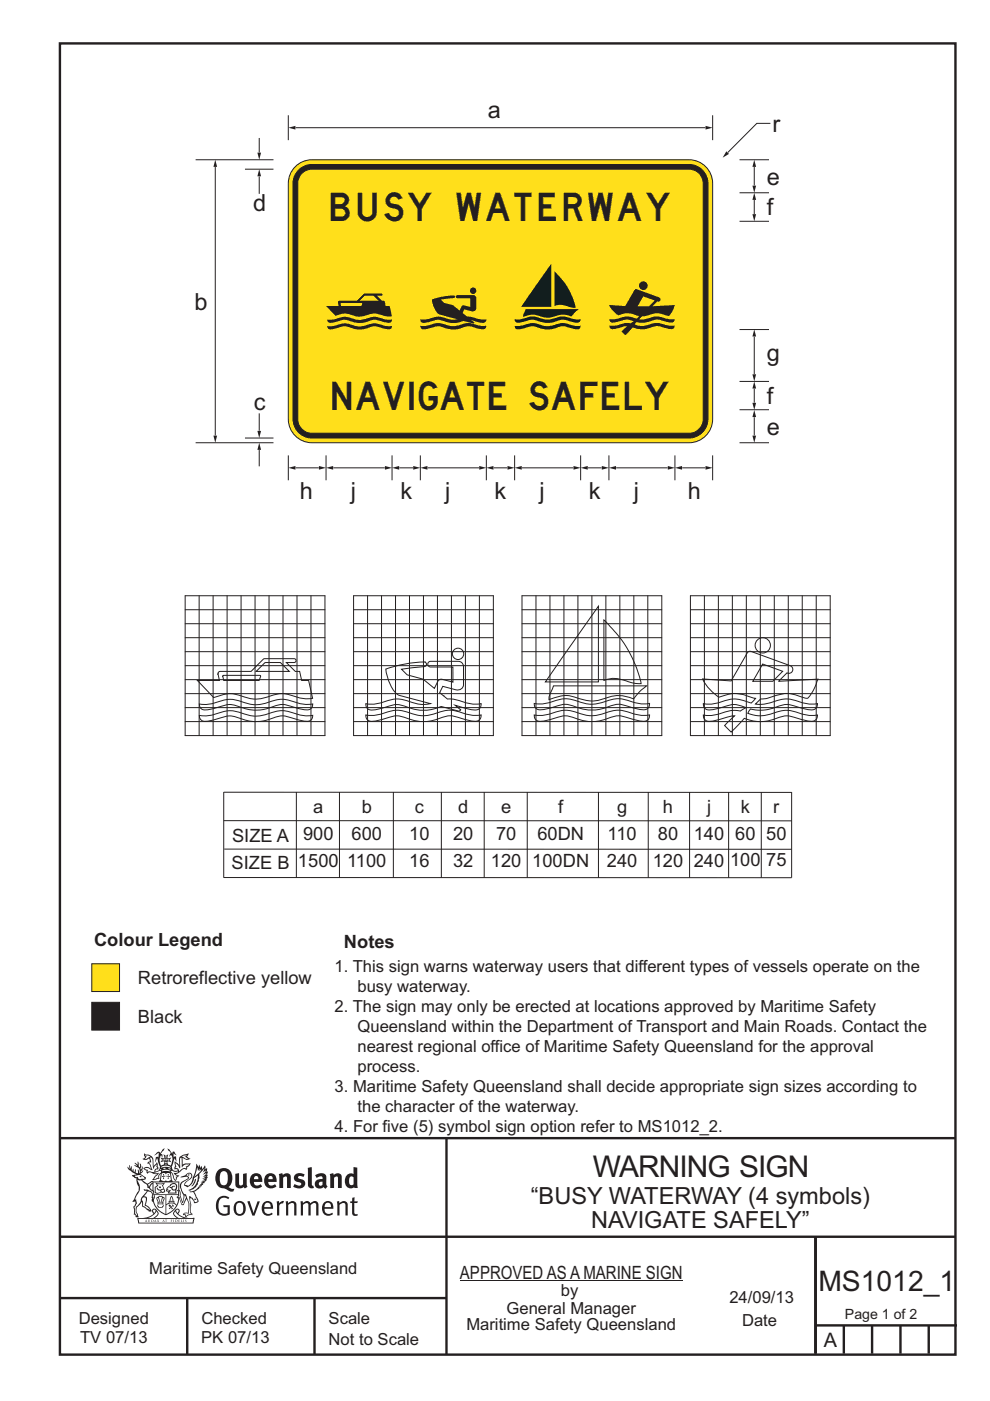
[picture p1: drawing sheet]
<svg xmlns="http://www.w3.org/2000/svg" width="210mm" height="297mm" viewBox="0 0 210 297" stroke-linecap="round" stroke-linejoin="round" font-family="sans-serif">
<g fill="none" stroke="#231f20" stroke-width=".51">
<path d="M12.7 9.2h190v278h-190zM12.7 241.3h189.9M94.7 241.4v45.8M12.7 275.2h82M12.7 262.2h190.1M39.7 275.2v12M66.7 275.2v12M173 262.2v24.8M173 281h30M179 281v6M185 281v6M191 281v6"/>
<path d="M197 281v6"/>
</g>
<g fill="#231f20">
<path d="M47 248.5a2.55 2.55 0 0 0 0 2.7l.3 .1a.81 .81 0 0 0 1-.9v-.6a1.04 1.04 0 0 0-1.1-1.5zM46.3 248.1a1.82 1.82 0 0 1 2.1-.2 1.82 1.82 0 0 1 .9 1.9 2.29 2.29 0 0 1-.8 1.9l.7 .3h.5l-.2 .6a2.87 2.87 0 0 1-2-.7 2.12 2.12 0 0 1-1.7-3.1z" fill-rule="evenodd"/>
<path d="M49.9 248.9l.8-.2v2a.46 .46 0 0 0 .2 .6 .46 .46 0 0 0 .7-.2v-2.2l.7-.2v2.4l.2 .5-.6 .4-.2-.3a1.02 1.02 0 0 1-1.2 .2 1.02 1.02 0 0 1-.6-1.1z" fill-rule="evenodd"/>
<path d="M54 249.5l-.1 .5h.9a.49 .49 0 0 0-.2-.6 .49 .49 0 0 0-.6 .1zM53.4 249.2a1.34 1.34 0 0 1 1.6-.3 1.34 1.34 0 0 1 .6 1.5v.2h-1.7a.77 .77 0 0 0 .5 .8 .77 .77 0 0 0 .9-.3l.3 .4a1.59 1.59 0 0 1-2.1 .2 1.59 1.59 0 0 1-.4-2z" fill-rule="evenodd"/>
<path d="M57 249.5l-.1 .5h.9a.49 .49 0 0 0-.2-.6 .49 .49 0 0 0-.6 .1zM56.4 249.2a1.34 1.34 0 0 1 1.6-.3 1.34 1.34 0 0 1 .7 1.5v.2h-1.8a.77 .77 0 0 0 .5 .8 .77 .77 0 0 0 .9-.3l.3 .4a1.59 1.59 0 0 1-2 .2 1.59 1.59 0 0 1-.5-2z" fill-rule="evenodd"/>
<path d="M59.1 248.9l.8-.2 .1 .4a.95 .95 0 0 1 1-.3 .95 .95 0 0 1 .7 .8v2.3h-.8v-2.3a.46 .46 0 0 0-.8 .1v2.2h-.9z" fill-rule="evenodd"/>
<path d="M62.5 249.1a1.75 1.75 0 0 1 2.1-.1l-.2 .5-.6-.2a.43 .43 0 0 0-.6 .3l.4 .3a1.04 1.04 0 0 1 1.2 1.2 1.04 1.04 0 0 1-1.4 .9l-1.2-.4 .3-.6 1 .4 .4-.4a.88 .88 0 0 0-1-.5l-.4-.2-.1-.4z" fill-rule="evenodd"/>
<path d="M65.3 247.6l.8-.2 .1 3.8 .2 .2 .2 .5a.88 .88 0 0 1-1-.1 .88 .88 0 0 1-.3-1z" fill-rule="evenodd"/>
<path d="M67.8 250.6a.43 .43 0 0 0-.1 .7 .43 .43 0 0 0 .7-.1v-.7zM66.8 249.2a1.7 1.7 0 0 1 2.4 .1v1.8l.3 .4-.4 .5-.5-.3a1.03 1.03 0 0 1-1.7-.2 1.03 1.03 0 0 1 .8-1.5h.7v-.4a.8 .8 0 0 0-1.2 .1z" fill-rule="evenodd"/>
<path d="M69.9 248.9l.8-.2 .1 .4a.95 .95 0 0 1 1-.3 .95 .95 0 0 1 .7 .8v2.3h-.8v-2.3a.46 .46 0 0 0-.8 .1v2.2h-.8z" fill-rule="evenodd"/>
<path d="M74.3 249.5a1.48 1.48 0 0 0 0 1.7l.4 .1 .3-.2v-1.5l-.3-.2zM75 247.4l.8 .2 .1 4.3h-.7l-.1-.2a1.26 1.26 0 0 1-1.4 0 1.26 1.26 0 0 1-.6-1.3 1.29 1.29 0 0 1 .5-1.3 1.29 1.29 0 0 1 1.4-.2z" fill-rule="evenodd"/>
<path d="M46.4 253.9a1.72 1.72 0 0 1 2.2 0l-.2 .3a1.24 1.24 0 0 0-1.4-.1 1.24 1.24 0 0 0-.7 1.3 1.49 1.49 0 0 0 1.3 2l.7-.2v-1.3h-.9l-.1-.4h1.4v2a1.93 1.93 0 0 1-2.2-.1 1.93 1.93 0 0 1-.7-2.2l.2-.7z" fill-rule="evenodd"/>
<path d="M50.3 255.2a1.65 1.65 0 0 0 .3 2.2 .99 .99 0 0 0 1-1.5 .78 .78 0 0 0-.4-.8 .78 .78 0 0 0-.9 .1zM50 254.9a1.33 1.33 0 0 1 1.6-.1 1.33 1.33 0 0 1 .5 1.5 1.31 1.31 0 0 1-1.3 1.5 1.31 1.31 0 0 1-1.3-1.6l.1-.5z" fill-rule="evenodd"/>
<path d="M52.5 254.7l.4-.1 .9 2.6 .8-2.5h.5l-1.1 3h-.5z" fill-rule="evenodd"/>
<path d="M56.2 255.2l-.2 .7h1.4a.7 .7 0 0 0-.3-.8 .7 .7 0 0 0-.9 .1zM55.9 255a1.22 1.22 0 0 1 1.5-.2 1.22 1.22 0 0 1 .5 1.5h-1.9a.93 .93 0 0 0 .5 1 .93 .93 0 0 0 1.2-.2l.1 .3a1.43 1.43 0 0 1-1.7 .1 1.43 1.43 0 0 1-.6-1.7z" fill-rule="evenodd"/>
<path d="M58.7 254.8l.4-.2 .1 .5 .4-.3 .6-.2-.2 .6a.66 .66 0 0 0-.8 .6v1.9h-.4z" fill-rule="evenodd"/>
<path d="M60.6 254.8l.4-.2 .1 .5a.94 .94 0 0 1 1-.4 .94 .94 0 0 1 .8 .7v2.3h-.5l-.1-2.5a.81 .81 0 0 0-1.2 .3v2.2h-.4z" fill-rule="evenodd"/>
<path d="M63.7 254.7l.5-.1 .1 .5 .4-.3a.78 .78 0 0 1 1.1 .3 .9 .9 0 0 1 1-.5 .9 .9 0 0 1 .7 .8v2.3h-.4l-.1-2.5a.67 .67 0 0 0-1.1 .3v2.2h-.5v-2.4l-.4-.2-.7 .4v2.2h-.5z" fill-rule="evenodd"/>
<path d="M69 255.2l-.2 .7h1.4a.7 .7 0 0 0-.3-.8 .7 .7 0 0 0-.9 .1zM68.7 255a1.22 1.22 0 0 1 1.5-.2 1.22 1.22 0 0 1 .5 1.5h-1.9a.93 .93 0 0 0 .5 1 .93 .93 0 0 0 1.2-.2l.1 .3a1.44 1.44 0 0 1-1.7 .1 1.44 1.44 0 0 1-.6-1.7z" fill-rule="evenodd"/>
<path d="M71.4 254.8l.5-.2 .1 .5a.94 .94 0 0 1 1-.4 .94 .94 0 0 1 .7 .7v2.3h-.4l-.1-2.5a.81 .81 0 0 0-1.2 .3v2.2h-.5z" fill-rule="evenodd"/>
<path d="M74.7 254l.5-.2v.9h.7l-.1 .4h-.7l.1 2.2 .1 .1h.5l.1 .3a.75 .75 0 0 1-1.2-.6v-2h-.4v-.4h.4z" fill-rule="evenodd"/>
<path d="M30.8 244.9l1.1 .3-.9 .5h-.4l.5-.5zM31.8 245.5l.2-.1a2.44 2.44 0 0 1 .4 2l.1 .4 .7-1-.1 .6 .3 .3a.57 .57 0 0 0-.6 .8l-1-.2-.5 .2 .1-.5-.7-.2 .6-.2 1 .5 .1-.1-.6-1.3-.2-.1 .5-.1zM30.7 244.5l-.2 .4 .3 .4-.6 .4a1.04 1.04 0 0 0 1.4-.1l.2 .7h-.4l-.2 .4a.94 .94 0 0 1 .9 1.1l-.2-.1a1.16 1.16 0 0 0-1.5-.1l.3 .4 .4 .2 .1 .5 .2 .2v-.2a.94 .94 0 0 1 1.1 .2h.9l-1.2 1.2a1.13 1.13 0 0 0 1.2-.2l.4-.1-.1-.4 .5-.7a.83 .83 0 0 0-.6 1.1l-.3-.1-.7 .3 1.1-1.4-.5 .2-.5-.1 1.3-.5-.2-.2-.8 .4v-.3l.2-.2 .3 .1 .1-.3-.2-.4v-.6l-.2-.3-.6 .9v-.7a1.42 1.42 0 0 0-1.7-1.8z" fill-rule="evenodd"/>
<path d="M38.5 245.3l.5-.3 .7-.1-.6 .3 .8 .5h-.3zM38.3 245.5h.2l.1 2a1.69 1.69 0 0 1 1.5-.7l-.7 .5 .1 .5a1.1 1.1 0 0 0-1.5 .6l-.1-.5-.2-.2h-.5l.2-.4-.2-.7a1.42 1.42 0 0 1 .8 1.1l.2-.1zM37.1 246.2l.1 1-.2 .3v.5l.6-.1 .1 .2a.96 .96 0 0 1-1.1-.1l-.1 .1a1.06 1.06 0 0 0 1.3 .2v.1a.72 .72 0 0 1-1 .2l.3 .5 .6 .3-.4 .1-.1 .7-.3-.4-.3-1.1-.4-.4 .4 .9a1.54 1.54 0 0 0 .6 1.2l.2-.3a.58 .58 0 0 1 .5-.7l.1-.2h-.3l-.4-.3 .9-.5a.93 .93 0 0 1 1.1-.5l.1 .2 .2-.1 .1-.5a.99 .99 0 0 0 .7-.9l-1.3 .1-.4 .3v-1.5l.9 .4 .8-.3h-.3l-.5-.4 .4-.7-.7 .2a1.46 1.46 0 0 0-1.3 2.1v.4l-.2-.4z" fill-rule="evenodd"/>
<path d="M35.6 248.9l.2 .1-.1 .4h.3l-.3 .1v.5l-.1-.6h-.3l.3-.1z" fill-rule="evenodd"/>
<path d="M34.6 248.9l.2 .1-.1 .3 .4 .1h-.4v.6l-.1-.5-.3-.1h.3z" fill-rule="evenodd"/>
<path d="M34.3 248.8a.57 .57 0 0 1 .9 .2 .57 .57 0 0 1 .9-.2l.2 1.4-.2 .1a.57 .57 0 0 1-.9-.1 .69 .69 0 0 1-1.1 0zM34.2 248.1l-.3 2.1-.2 .4h2.9l-.1-.4-.3-2.1h-.2v.3l-.8-.1-.9 .1 .1-.3z" fill-rule="evenodd"/>
<path d="M34.2 252.4a.3 .3 0 0 0 .6 0 .3 .3 0 0 0-.6 0zM33.3 251l.3 .3-.3 .3a.79 .79 0 0 0 0 1.3l.8-.2-.1-.3a.55 .55 0 0 1-.7-.6h.1l.1 .3 .4 .1 .8-.2-.4-.7 .4-.3-.7 .1zM33 250.7l1.1 .2 .9-.2-.4 .7 .4 1.1a.56 .56 0 0 1-.8 .3l-.2 .1a.73 .73 0 0 1-.9 .1 .73 .73 0 0 1-.3-.9v-.4l.5-.4z" fill-rule="evenodd"/>
<path d="M35.6 251.9l.7-.5a.58 .58 0 0 1 1-.1 .58 .58 0 0 1-.5 .9l-.2-.3a.43 .43 0 0 1 .6-.3v-.1a.57 .57 0 0 0-.8 .2l-.2-.1-.3 .2 .4 .1a.55 .55 0 0 0 .9 .5v.5h-1.3l.3-.4-.1-.2-.6 .1 .2-.2-.2-.1zM35.4 251.8l-.1 .2a.39 .39 0 0 0 .2 .7l.3-.1-.2 .5h1.9l-.1-.8a.86 .86 0 0 0-.1-1.4 .86 .86 0 0 0-1.3 .4z" fill-rule="evenodd"/>
<path d="M36 254.8h.8v.2h-.8zM36.4 253.8l.2 .8h-.4zM36.4 253.5l-.3 .5-.1 .6h-.2v.4l-.7 .4 .1 .2a1.48 1.48 0 0 1 2.2 .1l.2-.1-.6-.5v-.5h-.2l-.1-.6z" fill-rule="evenodd"/>
<path d="M35.8 255.4l.3 .1 .2 .3 .3-.2-.2-.2a.38 .38 0 0 1 .4 .5l-.1-.2-.3 .3 .3 .2-.3 .2-.1-.3-.4 .3-.1-.2 .4-.3-.2-.1-.1 .1z" fill-rule="evenodd"/>
<path d="M34.5 254h.2v.2l-.3 .6h-.1zM33.6 255.3h.9v.2a.55 .55 0 0 1-.8 .4v-.2h-.2zM33.4 254h.2l.2 .8h-.2zM33.6 255h.8l.1 .1-.8 .1zM33.8 253.7h.5l-.2 1.1h-.2zM33.3 253.8l-.1 .3 .3 1.2a.48 .48 0 0 0-.1 .5 .48 .48 0 0 0 .4 .3l.6-.1a.49 .49 0 0 0 .2-.7l.3-1.2-.1-.3a1.42 1.42 0 0 0-1.5 0z" fill-rule="evenodd"/>
<path d="M33.6 251.6h.5l.1 .3h-.4z" fill-rule="evenodd"/>
<path d="M41.3 250.1l.3-.2-.2 .9-.6 .7h-.2l.5-.7z" fill-rule="evenodd"/>
<path d="M39.7 249l.3-.2 .5 .2a.88 .88 0 0 1-.6 1.1 1.22 1.22 0 0 0-.8 1.3l.5 .2a.72 .72 0 0 0 .9-.4l.5-.8 .2-.6 .8-.6v.3a2.85 2.85 0 0 1-2 2.8l.1 .1a2.13 2.13 0 0 0 1.9-1.5l-.1-.2a2.01 2.01 0 0 0 .3-1.8l1.2-1.3-.4 1 .7-.5-.7 1 .8-.4-.8 .8 .7-.1-.9 .5 .8-.1-.8 .4h.7l-.8 .3 .3 .2h-.4l.2 .4-.4-.1 .2 .3h-.4l.1 .3h-.1a2.16 2.16 0 0 1-2 1l.1 .2h.4a.76 .76 0 0 1 .7 .7l.5 1.2-.6 .2a1.45 1.45 0 0 0-1.2-1.3l.3 1.8-.1 1.9 .4 .2a1.07 1.07 0 0 0-1.2 .4v-.3l-.5-.2a.87 .87 0 0 1 1-.1l.1-.7a4.4 4.4 0 0 0-.6-3.1l-.1-.3h-.2a2.16 2.16 0 0 1-.7-2.2l.3-.3 1.2-.8a.55 .55 0 0 0-.4-.7zM37.8 252.4a.76 .76 0 0 1 .3 1.1l.6 1.6 .4-1.7 .2 .1a.61 .61 0 0 1-.1 .9l-.3 .9h-.2l-.7-1.6-.3 .1a1.18 1.18 0 0 0 .1-1.4zM41.8 247.5l.2 .8 .3-.6v.6l.3-.5a1.9 1.9 0 0 1-1.1 1.4l-.3 .3zM38.2 249.6l1.4-.1 .2 .1v.3l-.5 .3a1.26 1.26 0 0 0-1 1.9l.2 .7a1.84 1.84 0 0 1 .2 2l-.4-1.3a.96 .96 0 0 0-.4-1.3l-.4 .3a.78 .78 0 0 1-.1 1.3l.2 .2h.4l.4 1.1a.38 .38 0 0 0 .2 .4 .38 .38 0 0 0 .4-.1l.6-1.2a2.94 2.94 0 0 1 .3 2.5v.5l-.8-.1-.3 .4v.2l.4-.1 .1 .4 .2 .1a1.02 1.02 0 0 1 1.3-.5l-.1-.4-.3-.1 .2-1.7-.3-1.4 .1 .1a1.14 1.14 0 0 1 .7 .9 .63 .63 0 0 0 .9-.2 .63 .63 0 0 0-.2-.8l-.6-1.3 .9-.6 .2-.3 .2-.1v-.2h.3l-.1-.3h.4l-.1-.3 .5-.1-.2-.2 .5-.4 .1-.2-.3 .1 .5-.6-.3 .1 .3-.6-.4 .1 .4-.5v-.3l-.3 .2 .1-.6v-.3l-.4 .3-.1-.8-.5 .8-.2-.7-.2 .5-.3-.8-.1 .6-.5-.8-.1 1.4-.7 1.9a1.81 1.81 0 0 1-.9 1.4l-.6-.2a1.75 1.75 0 0 1 1.1-1.2 .75 .75 0 0 0 .1-1.3 .75 .75 0 0 0-1.2 .5z" fill-rule="evenodd"/>
<path d="M41.2 254.2l.3-.1 .1 .3h-.4z" fill-rule="evenodd"/>
<path d="M29.4 258.4h11.6l-.2 .8h-11.3zM31.3 258.2l.5-.1a2.48 2.48 0 0 0 1.4-1.3l.2 .6-.5 .5-.4 .3zM32.5 256.6l.3-.2 .2 .2-.3 .6zM37.2 256.8a2.65 2.65 0 0 0 1.8 1.4h-1.1l-.5-.3-.5-.5zM37.4 256.6l.2-.2 .3 .2-.3 .6zM29.2 258.2l.1 1.2h11.7l.3-1.1-.2-.1a4.1 4.1 0 0 1-3.3-.9l.3-.4-.1-.5a1.06 1.06 0 0 0-1.3 .9l.2 .4 .6 .5h-4.7l.3-.1a.84 .84 0 0 0 .6-.7 .84 .84 0 0 0-.5-.9l-.3-.2-.5 .1-.1 .5 .3 .4a4.2 4.2 0 0 1-3.4 .9z" fill-rule="evenodd"/>
<path d="M31 258.7l.1 .2h-.2zM31 258.6l-.3 .5 .4-.1 .2 .1z" fill-rule="evenodd"/>
<path d="M31.3 258.6h.2v.4a.25 .25 0 0 0 .3-.1 .25 .25 0 0 0-.1-.3h.1a.29 .29 0 0 1 0 .4 .29 .29 0 0 1-.4 0 .29 .29 0 0 1 0-.4z" fill-rule="evenodd"/>
<path d="M32.2 258.6a.22 .22 0 0 1 .3 .2 .22 .22 0 0 1-.3 .2zM32 258.6v.5a.33 .33 0 0 0 .5-.1 .33 .33 0 0 0 0-.4 .33 .33 0 0 0-.5 0z" fill-rule="evenodd"/>
<path d="M32.9 258.7l.1 .2h-.2zM32.9 258.6l-.2 .5 .3-.1 .2 .1z" fill-rule="evenodd"/>
<path d="M33.3 258.6h.2v.2l.3-.2-.2 .2 .2 .3-.3-.2-.1 .2h-.1l.2-.3z" fill-rule="evenodd"/>
<path d="M34.7 258.7l.1 .2h-.2zM34.7 258.6l-.3 .5 .4-.1 .2 .1z" fill-rule="evenodd"/>
<path d="M35 258.6h.4h-.1v.5h-.2l.1-.5z" fill-rule="evenodd"/>
<path d="M36.2 258.6h.3h-.2v.2h.2h-.2l.1 .3h-.2z" fill-rule="evenodd"/>
<path d="M36.7 258.6h.2v.5h-.2z" fill-rule="evenodd"/>
<path d="M37.3 258.6a.22 .22 0 0 1 .3 .2 .22 .22 0 0 1-.3 .2zM37.1 258.6v.5a.33 .33 0 0 0 .5-.1 .33 .33 0 0 0 0-.4 .33 .33 0 0 0-.5 0z" fill-rule="evenodd"/>
<path d="M37.8 258.6h.3h-.1v.2h.1h-.1v.2l.1 .1h-.3z" fill-rule="evenodd"/>
<path d="M38.3 258.6h.3l-.1 .4 .2 .1h-.4z" fill-rule="evenodd"/>
<path d="M38.9 258.6h.2v.5h-.2z" fill-rule="evenodd"/>
<path d="M39.3 258.6h.2l-.2 .1 .2 .2-.1 .2h-.1v-.2l.2 .1z" fill-rule="evenodd"/>
<path d="M34.2 247.4a1.51 1.51 0 0 1 2 .2 2.67 2.67 0 0 0-2.1 0zM35.7 247.6l.4 .2 .1 .2-.4-.1zM34.6 247.7l.4-.1 .2 .2h-.4zM34 247.9l.3 .1-.3 .1zM34.9 246.9l.3-.2 .2 .2zM34.9 245.7h.2v.4h-.2zM35 245.1l.2 .2 .2-.2-.1 .4h-.2zM35.1 246.3h.2l.1 .4-.2-.2-.2 .2zM35.3 245.7h.2v.4h-.2zM34.4 245.7l.3 .1v.2l-.3 .1 .2-.2zM35.7 245.8l.3-.1-.2 .2 .2 .2-.4-.1zM32.7 244.9l1-.5-.1 1-.2-.1-.4 .1-.2 1.1 .5-1 .2 .9a1.84 1.84 0 0 1 .3 1.7l.4 .1a2.48 2.48 0 0 1 2.2 .1l.2-.3-.2-.7 .7-1.7 .4 .6-.2-1-.2-.1-.2 .3v-.9l.6 .4-.6-.7h-.3l-.1 .4-.5-.8-.5-.3 .2 .4 .5 .6-.4 .7 .4-.3a2.06 2.06 0 0 1 0 2.2l-.6-.2-.1-.6 .1-.1 .8 .2-.4-.5 .4-.5-.7 .2-.2-.2 .2-.7-.5 .4-.5-.4 .2 .7-.2 .2-.7-.2 .4 .5-.4 .5 .7-.2 .2 .1-.2 .6-.5 .2a2.02 2.02 0 0 1 0-2.2l.3 .5-.1-.6-.3-.1 .8-1.2-.5 .3-.4 .7-.2-.3a.8 .8 0 0 0-.8 .5z" fill-rule="evenodd"/>
<path d="M29.2 250.1l.3 .2a.61 .61 0 0 1 .8 .3l.3 .2a.8 .8 0 0 1 .6 1l.4 .1 .5 .6a1 1 0 0 1 .5 1l-.1 .7v-.5h-.1a.96 .96 0 0 0-.8-1.3l-.3-.2h-.6l-.1-.1-.2 .1 .2 .3h.5l-1.1 1.4-.2 .9-.4 .6a1.33 1.33 0 0 0-.5 1.8l.2 .5a1.26 1.26 0 0 1-.5-1.4l-.1-.4a1.56 1.56 0 0 0 .4-1.7l-.3 .2 .2-.5a3.2 3.2 0 0 0 .7-3zM30.4 253.9h.4a2.06 2.06 0 0 1-.1 1.6l.7 .5 .4 .5-.6-.2-.8-.6-.1-.9a.51 .51 0 0 1 .1-.9zM28.6 249.3a1.52 1.52 0 0 1 2.1 .6l-1.1 .1-.2-.1-.2-.4-.4 .1zM27.5 247v.8l-.3-.4-.2 .1a3.1 3.1 0 0 0 2 1.5l-1 .1 .5 .6 .5 .1v1.1a1.84 1.84 0 0 1-.2 2.5l-.4 .9-.4 .4 .3 .1 .4-.1 .1 .4-.2 .5-.3 .2 .1 1.8 .2-.1 .2 .6h.2l.4-.1-.1-.5a1.3 1.3 0 0 1-.1-1.6l.8-1.1 .2 1.1 .6 .2 .4 .6 .2-.2 .2 .4 .5-.1a1.85 1.85 0 0 0-1.2-1.3l.1-.3a1.39 1.39 0 0 0 0-1.5h-.5l.5-.6a.66 .66 0 0 1 .9-.4 .66 .66 0 0 1 .3 .9l-.1 .4h.2v.1l-.2 .3 .2 .5 .2-.3a2.24 2.24 0 0 0 .1-2.2 .73 .73 0 0 1-.7-.6 .73 .73 0 0 1 .5-.8l.1-.2a.94 .94 0 0 0-.9 .8 .48 .48 0 0 1-.1-.5 .48 .48 0 0 1 .5-.3l.5-.3a.51 .51 0 0 0-.8 .2l-.5 .3-1-.8 .6-.1 .1-.5-1.1-.7 .5-.4v-.4l-.5 .5 .1-.2a.69 .69 0 0 0 .2-1.1v.5l-.3 .2 .1-1.1-.3-.2 .1 .6-.1 .2-.4-1.2v.6l-.7-.3 .6 .6-.6-.2 .2 .3a1 1 0 0 1 .8 1.5l-.2-.8v.8l-.5-.2-.1-.7-.2 .6-.2-.1v-.6l-.2 .4-.2-.2 .1-.7-.2 .5z" fill-rule="evenodd"/>
<path d="M29.5 249.5l.3-.2 .3 .3z" fill-rule="evenodd"/>
<path d="M32.4 250.5h5.6v2l-.2-.1v-1.7h-5.2v2.5h5.2v-.8l.1 .2-.1 1.1v-.3h-2.5v4a4.1 4.1 0 0 0 2.6-3.6l.1-.1a4 4 0 0 1-2.8 3.9 4.2 4.2 0 0 1-2.8-4.7l.1 1.3 .1-.1a3.8 3.8 0 0 0 2.5 3.3v-4h-2.5l-.2-.9z" fill-rule="evenodd"/>
<circle cx="40" cy="249.1" r=".17"/>
</g>
<path d="M19.5 204.3h5.9v5.9h-5.9z" fill-rule="evenodd" fill="#ffdf1b" stroke="#231f20" stroke-width=".21"/>
<path d="M19.5 212.5h5.9v5.9h-5.9z" fill-rule="evenodd" fill="#231f20" stroke="#231f20" stroke-width=".21"/>
<g fill="none" stroke="#231f20" stroke-width=".21">
<path d="M39.2 138.2h29.8M39.2 135.2h29.8M39.2 132.2h29.8M39.2 129.3h29.8M39.2 126.3h29.8M39.3 126.2v29.8M42.2 126.2v29.8M45.2 126.2v29.8M48.2 126.2v29.8M51.1 126.2v29.8M54.1 126.2v29.8M57.1 126.2v29.8"/>
<path d="M60 126.2v29.8M63 126.2v29.8M66 126.2v29.8M68.9 126.2v29.8M74.9 138.2h29.8M74.9 135.2h29.8M74.9 132.2h29.8M74.9 129.3h29.8M74.9 126.3h29.8M75 126.2v29.8M78 126.2v29.8M80.9 126.2v29.8"/>
<path d="M83.9 126.2v29.8M86.9 126.2v29.8M89.8 126.2v29.8M92.8 126.2v29.8M95.7 126.2v29.8M98.7 126.2v29.8M101.7 126.2v29.8M104.6 126.2v29.8M110.6 138.2h29.8M110.6 135.2h29.8M110.6 132.2h29.8M110.6 129.3h29.8"/>
<path d="M110.6 126.3h29.8M110.7 126.2v29.8M113.7 126.2v29.8M116.6 126.2v29.8M119.6 126.2v29.8M122.6 126.2v29.8M125.5 126.2v29.8M126.9 128.5v16.1h-11.2zM128.1 131.4l1.3 1.4a24.6 24.6 0 0 1 6.6 12.1l-1.6-.1a13.1 13.1 0 0 0-4.9-.9l-1.4 .4zM128.5 126.2v29.8M131.5 126.2v29.8M134.4 126.2v29.8"/>
<path d="M137.4 126.2v29.8M140.4 126.2v29.8M146.4 138.2h29.8M146.4 135.2h29.8M146.4 132.2h29.8M146.4 129.3h29.8M146.4 126.3h29.8M146.4 126.2v29.8M149.4 126.2v29.8M152.4 126.2v29.8M155.3 126.2v29.8M158.3 126.2v29.8"/>
<path d="M161.3 126.2v29.8M164.2 126.2v29.8M167.2 126.2v29.8M170.2 126.2v29.8M173.1 126.2v29.8M176.1 126.2v29.8M39.2 156h29.8M39.2 153h29.8M39.2 150h29.8M39.2 147.1h29.8M39.2 144.1h29.8M39.2 141.1h29.8"/>
<path d="M41.9 144.3h4.6l-.3-1.5 .5-.5h6.6l2.7-2.6h6.4a.41 .41 0 0 1 .4 .4 .41 .41 0 0 1-.4 .4h-1.7l1.9 1.9 1-.1 .4 2h1.5l.8 3.8a9.4 9.4 0 0 1-4.9-.8 7.4 7.4 0 0 0-5 .6 7.4 7.4 0 0 1-5.5-.4 7.3 7.3 0 0 0-5.6 .4zM42.3 149.3a9.3 9.3 0 0 0 4.9-.8 7.2 7.2 0 0 1 5.1 .6 7.5 7.5 0 0 0 5.4-.4 6.5 6.5 0 0 1 5.2 .3 6.7 6.7 0 0 0 3.4 .3v.2a1.12 1.12 0 0 1-1.4 1l-3.1-.7a5.3 5.3 0 0 0-4.6 .3 9.5 9.5 0 0 1-7.3-.5 5.6 5.6 0 0 0-3.9 .4l-.8 .2a2.75 2.75 0 0 1-2.7-.1zM42.3 151.7a9.3 9.3 0 0 0 4.9-.8 7.2 7.2 0 0 1 5.1 .6 7.5 7.5 0 0 0 5.4-.4 6.5 6.5 0 0 1 5.2 .3 6.7 6.7 0 0 0 3.4 .3v.2a1.12 1.12 0 0 1-1.4 1l-3.1-.7a5.3 5.3 0 0 0-4.6 .3 9.4 9.4 0 0 1-7.3-.5 5.6 5.6 0 0 0-3.9 .4l-.8 .3a2.75 2.75 0 0 1-2.7-.2zM47.3 143.3l7.8-.1 .2 .2-.3 .9h-7.6zM56.1 140.6l.3-.1h3.1l1.9 1.8h-7.1zM74.9 153h29.8M74.9 150h29.8M74.9 147.1h29.8M74.9 144.1h29.8M74.9 141.1h29.8M74.9 156h29.8M77.6 151.6a9.2 9.2 0 0 0 5-.8 7.6 7.6 0 0 1 5.2 .6 7.4 7.4 0 0 0 5.4-.4 6.6 6.6 0 0 1 5.3 .3l1.6 .3h1.9a1.13 1.13 0 0 1-1.3 1.3l-2.4-.5a6.4 6.4 0 0 0-3.6-.6l-.5 .2a10.2 10.2 0 0 1-8.8 0 4.5 4.5 0 0 0-3.4 .2 5.8 5.8 0 0 1-3.9 .6l-.4-.5z"/>
<path d="M81.8 141.9a25.3 25.3 0 0 1 8.4-1.5 .5 .5 0 0 1 .2 .5 .5 .5 0 0 1-.4 .4l-4.8 .6 1.2 1.2 3.3 .9 2.4 1.9 .8-1.4a.81 .81 0 0 1 .9-.5l2.3 .6v-3.2h-4.8a.6 .6 0 0 1-.6-.6 .6 .6 0 0 1 .6-.6h5.9a1.12 1.12 0 0 1 1.1 1.1v3.9a1.36 1.36 0 0 1-2.1 .9l-2.3-.6-.6 1.4 1.6 1.3 2.1 .2a9.2 9.2 0 0 0 5.1 .8 1.31 1.31 0 0 1-1.9 1.3l-3.7-1 1.2 1-.4 .3-3.7-1a9.6 9.6 0 0 1-8.2-.2 4.5 4.5 0 0 0-3.4 .3 5.8 5.8 0 0 1-3.9 .5l-.4-.5-.1-.7a9.2 9.2 0 0 0 5-.8 7.6 7.6 0 0 1 5.2 .7l1.8 .3 1.7-.2-6.5-1.7a6 6 0 0 1-2.7-4.1zM90.1 140.4h.1M94 147.5h.1M110.6 156h29.8M110.6 153h29.8M110.6 150h29.8M110.6 147.1h29.8M110.6 144.1h29.8M110.6 141.1h29.8M113.3 149.1a9.2 9.2 0 0 0 5-.7 7.6 7.6 0 0 1 5.2 .6 8.2 8.2 0 0 0 5.8-.6 6.5 6.5 0 0 1 4.9 .4l1.6 .4 1.9-.1a1.13 1.13 0 0 1-1.3 1.4l-2.4-.5a6.4 6.4 0 0 0-3.6-.6l-.4 .1a10.2 10.2 0 0 1-8.9 0 4.5 4.5 0 0 0-3.4 .3 5.8 5.8 0 0 1-3.9 .5l-.3-.4zM113.3 151.6a9.2 9.2 0 0 0 5-.8 7.6 7.6 0 0 1 5.2 .6 7.4 7.4 0 0 0 5.4-.4 6.6 6.6 0 0 1 5.3 .3l1.6 .3h1.9a1.13 1.13 0 0 1-1.3 1.3l-2.4-.5a6.4 6.4 0 0 0-3.6-.5l-.4 .1a10.2 10.2 0 0 1-8.9 0 4.5 4.5 0 0 0-3.4 .2 5.8 5.8 0 0 1-3.9 .6l-.3-.5zM117.4 145.4h19.7l-1.2 1-1.5 1.8a8.1 8.1 0 0 0-6.9 .1 9.7 9.7 0 0 1-6.1-.6 7.5 7.5 0 0 0-5 .6l.1-.7z"/>
<path d="M146.4 156h29.8M146.4 153h29.8M146.4 150h29.8M146.4 147.1h29.8M146.4 144.1h29.8M146.4 141.1h29.8M149 143.9l6.1 .5 3.3-5.8 .4-.5h.5l8.6 3.3a.83 .83 0 0 1 .1 1 .83 .83 0 0 1-1.1 .3l-1.7 1.7 8.3-.4-.6 1.4a7.3 7.3 0 0 1-1.7 2.7l-1-.3a7.2 7.2 0 0 0-6.3-.1l-1.4 .4-1.1 .1-1.2 1.1a8.6 8.6 0 0 0 4.8-.8 6.4 6.4 0 0 1 4.8 .4l1.6 .4 1.9-.1a1.12 1.12 0 0 1-1.2 1.3l-2.5-.5a6.3 6.3 0 0 0-3.5-.5l-3.8 1-1.6 .1-1.5-.3-.6 .9 .3 .1a7.2 7.2 0 0 0 5.7-.3 6.5 6.5 0 0 1 5.2 .3l1.6 .4 1.9-.1a1.12 1.12 0 0 1-1.2 1.3l-2.5-.5a6.3 6.3 0 0 0-3.5-.5l-3.8 1a8.3 8.3 0 0 1-3.9-.4 .51 .51 0 0 0-.5-.2 .51 .51 0 0 0-.4 .4l-2.4 2.5-1.4-1.4 2.1-2-1.3 .2a13.7 13.7 0 0 1-4.5 .9 1.11 1.11 0 0 1-.8-1.3 11.6 11.6 0 0 0 5.4-.9l1.2-.1 1.2 .2 1.2-.8-.8-.3a4.6 4.6 0 0 0-3.8 .1 5.8 5.8 0 0 1-3.9 .5l-.4-.4-.1-.7a9.1 9.1 0 0 0 5-.8 8.2 8.2 0 0 1 5.1 .7l1-1-.9-.2a7.9 7.9 0 0 0-6.9-.1l-2.2-1.9zM161.8 140.8l4.2 1.5-2.1 2.1h-4.2zM47.5 167.9v18.2h120.4M47.5 174h120.4M47.5 168h120.4M62.9 167.9v18.2"/>
<path d="M72 167.9v18.2M83.4 167.9v18.2M93.6 167.9v18.2M102.7 167.9v18.2M111.8 167.9v18.2M126.9 167.9v18.2M137.5 167.9v18.2M146.3 167.9v18.2M154.5 167.9v18.2M161.5 167.9v18.2M167.9 167.9v18.2M47.6 180l120.3 .1"/>
<circle cx="97.2" cy="138.6" r="1.2"/>
<circle cx="161.8" cy="136.8" r="1.62"/>
</g>
<path d="M62.3 35.7a5 5 0 0 1 3.9-1.8h80a5 5 0 0 1 5 5v50a5 5 0 0 1-5 5h-80a5 5 0 0 1-5-5v-50a5 5 0 0 1 1.1-3.2z" fill-rule="evenodd" fill="#ffdf1b" stroke="#231f20" stroke-width=".21"/>
<path d="M63.3 36a4 4 0 0 1 2.9-1.1h80a4 4 0 0 1 4 4v50a4 4 0 0 1-4 4h-80a4 4 0 0 1-4-4v-50a4 4 0 0 1 1.1-2.9z" fill-rule="evenodd" fill="#231f20" stroke="#231f20" stroke-width=".21"/>
<path d="M64.3 36.5l1.2-.5 .7-.1h80a3 3 0 0 1 3 3v50a3 3 0 0 1-3 3h-80a3 3 0 0 1-3-3v-50a3 3 0 0 1 1.1-2.4z" fill-rule="evenodd" fill="#ffdf1b" stroke="#231f20" stroke-width=".21"/>
<path d="M62.7 27.1h86.9" fill="none" stroke="#231f20" stroke-width=".21"/>
<g fill="#231f20">
<path d="M61.2 27.1l1.5-.4v.8z"/>
<path d="M149.6 26.7l1.6 .4-1.6 .4z"/>
</g>
<path d="M163.4 26.2h-2.9l-6.1 6.1" fill="none" stroke="#231f20" stroke-width=".21"/>
<path d="M154.1 32.1l.5 .5-1.3 .8z" fill="#231f20"/>
<path d="M156.9 93.9h6.2M160 88.5v3.8" fill="none" stroke="#231f20" stroke-width=".21"/>
<g fill="#231f20">
<path d="M160 86.9l.4 1.5h-.8z"/>
<path d="M159.6 92.4h.8l-.4 1.5z"/>
</g>
<path d="M151.2 24.4v5.3M156.9 86.9h6.2M160 82.4v3" fill="none" stroke="#231f20" stroke-width=".21"/>
<g fill="#231f20">
<path d="M159.6 85.4h.8l-.4 1.5z"/>
<path d="M160 80.9l.4 1.5h-.8z"/>
</g>
<path d="M156.9 33.9h6.2M160 35.4v3.9" fill="none" stroke="#231f20" stroke-width=".21"/>
<g fill="#231f20">
<path d="M160 33.9l.4 1.5h-.8z"/>
<path d="M159.6 39.4h.8l-.4 1.5z"/>
</g>
<path d="M156.9 40.9h6.2M160 42.4v3M156.9 80.9h6.2" fill="none" stroke="#231f20" stroke-width=".21"/>
<g fill="#231f20">
<path d="M159.6 45.4h.8l-.4 1.5z"/>
<path d="M160 40.9l.4 1.5h-.8z"/>
</g>
<path d="M156.9 46.9h6.2" fill="none" stroke="#231f20" stroke-width=".21"/>
<g fill="#231f20">
<path d="M72.3 64.3l4.5 .1-.1 .5h-4.4zM69.2 64.9l1.9 2.1a4.7 4.7 0 0 1 4.4 0 8 8 0 0 0 3.6-.5h.9l1.9 .6 1.2-.1-.4-2.1h-.9l-.2-1.1h-.6l-1-1.1h.9l.2-.2v-.2h-3.9l-1.5 1.5h-3.8l-.3 .2 .2 .9zM77.3 62.8l1.9-.1 1.1 1.1h-4zM69.4 67.7l1.7-.1a4.8 4.8 0 0 1 4.4 .1h1.7a4.6 4.6 0 0 1 4.2-.1l1.8 .1-.1 .4a1.07 1.07 0 0 1-1.5 .2l-1.2-.3a5.2 5.2 0 0 0-3.2 .4 7.1 7.1 0 0 1-3.7-.6h-.9l-1.1 .4a1.91 1.91 0 0 1-2-.1zM69.4 69.1l1.7-.1a4.8 4.8 0 0 1 4.4 .1h1.7a4.6 4.6 0 0 1 4.2-.1l1.8 .1-.1 .4a1.07 1.07 0 0 1-1.5 .2l-1.2-.3a5.2 5.2 0 0 0-3.2 .4 7.1 7.1 0 0 1-3.7-.6h-.9l-1.1 .4a1.91 1.91 0 0 1-2-.1z" fill-rule="evenodd"/>
<path d="M89.2 69.1a6.8 6.8 0 0 0 3.3-.6 6.6 6.6 0 0 1 3 .6 5.5 5.5 0 0 0 3.1-.5 4.9 4.9 0 0 1 3 .4l1.5 .1a.66 .66 0 0 1-.8 .7l-1.2-.2a3.8 3.8 0 0 0-3.7 .1 6.7 6.7 0 0 1-4.2-.5l-1.2 .1a3.4 3.4 0 0 1-2.7 .3z" fill-rule="evenodd"/>
<path d="M89.2 67.7a6.8 6.8 0 0 0 3.3-.5 6.6 6.6 0 0 1 3 .5 5.5 5.5 0 0 0 3.1-.5 4.9 4.9 0 0 1 3 .5h1.5a.66 .66 0 0 1-.8 .8l-1.2-.3a3.8 3.8 0 0 0-3.7 .1 6.7 6.7 0 0 1-4.2-.5l-1.2 .2a3.4 3.4 0 0 1-2.7 .3z" fill-rule="evenodd"/>
<path d="M91.6 63.5a10.1 10.1 0 0 1 4.9-.7v.2l-.2 .2-2.8 .3 .7 .7 1.9 .5 1.4 1.1 .6-1 1.6 .3v-1.9h-2.7l-.3-.2v-.3l.3-.1h3.4a.64 .64 0 0 1 .6 .6v2.2a.81 .81 0 0 1-1.3 .5l-1.2-.3-.4 .8 2.6 2-.3 .2-7.1-1.9a4.3 4.3 0 0 1-1.7-3.2z" fill-rule="evenodd"/>
<path d="M129.2 64.6l.5 .9 .7 .8a.91 .91 0 0 0 1.5 .3 5.3 5.3 0 0 1 3.7 .4l-.2 .2a.53 .53 0 0 1-.9 .2 4.4 4.4 0 0 0-3.8 .2h-1.5a.78 .78 0 0 0 .4 .8 .78 .78 0 0 0 .8 0l.9-.2a3.3 3.3 0 0 1 3.1-.1l-.7 .4h-1.1a8.3 8.3 0 0 1-3.4 .5 .78 .78 0 0 0 .4 .8 .78 .78 0 0 0 .8-.1l2.6-.6-1.2 1.2 .8 .8 1.6-1.7 2 .4 1.7-.3a3.3 3.3 0 0 1 3.1 0l.9 .2a.79 .79 0 0 0 1.2-.7 6.7 6.7 0 0 1-3.3-.5 6.9 6.9 0 0 0-3.1 .6h-1l-1.1-.3 .4-.5 1.4 .1 1.5-.3a3.3 3.3 0 0 1 3.1 0l.9 .3a.8 .8 0 0 0 1.2-.8 6.7 6.7 0 0 1-3.3-.5 7.3 7.3 0 0 0-3.1 .6h-1.1l.6-.6 .6-.1a5.1 5.1 0 0 1 4.2-.2l.8 .2 .2-.1 .6-.9 .6-1.3-4.8 .2 1-1h.5l.2-.5-.1-.2-5-1.9-.4 .2-2 3.4zM135.5 60.6a.95 .95 0 0 1 1.9 0 .95 .95 0 0 1-1.9 0zM136.4 62.8l2.5 .9-1.2 1.2h-2.5z" fill-rule="evenodd"/>
<circle cx="100.4" cy="61.6" r=".69"/>
</g>
<g fill="#121e1e">
<path d="M109.2 67.7a6.8 6.8 0 0 0 3.3-.6 6.6 6.6 0 0 1 3 .6 7.8 7.8 0 0 0 3.5-.6h.8a8.4 8.4 0 0 0 3.4 .6 .79 .79 0 0 1-.4 .7 .79 .79 0 0 1-.9 0l-.8-.2a3.8 3.8 0 0 0-3.7 .1 6.6 6.6 0 0 1-4.2-.5l-1.2 .1a3.4 3.4 0 0 1-2.7 .3z" fill-rule="evenodd"/>
<path d="M109.2 69.1a6.8 6.8 0 0 0 3.3-.6 6.6 6.6 0 0 1 3 .6 5.5 5.5 0 0 0 3.1-.5 4.9 4.9 0 0 1 3 .4l1.5 .1a.66 .66 0 0 1-.8 .7l-1.2-.2a3.8 3.8 0 0 0-3.7 .1 6.7 6.7 0 0 1-4.2-.5l-1.2 .1a3.4 3.4 0 0 1-2.7 .3z" fill-rule="evenodd"/>
<path d="M111.5 65.5h11.3l-1.6 1.6a4.8 4.8 0 0 0-4 .1 6.4 6.4 0 0 1-3.7-.5l-1.1 .1-1.5 .4z" fill-rule="evenodd"/>
<path d="M116.9 55.9v9.2h-6.4z" fill-rule="evenodd"/>
<path d="M117.6 57.5l1 1.1a14.2 14.2 0 0 1 3.5 6.7l-.7-.1a6.1 6.1 0 0 0-3.8-.3z" fill-rule="evenodd"/>
</g>
<path d="M156.9 69.9h6.2M160 71.4v7.9" fill="none" stroke="#231f20" stroke-width=".21"/>
<g fill="#231f20">
<path d="M160 69.8l.4 1.5h-.8z"/>
<path d="M159.6 79.4h.8l-.4 1.5z"/>
</g>
<path d="M70.7 99.2h10.9" fill="none" stroke="#231f20" stroke-width=".21"/>
<g fill="#231f20">
<path d="M69.2 99.2l1.5-.4v.8z"/>
<path d="M81.6 98.8l1.6 .4-1.6 .4z"/>
</g>
<path d="M90.7 99.2h10.9" fill="none" stroke="#231f20" stroke-width=".21"/>
<g fill="#231f20">
<path d="M89.2 99.2l1.5-.4v.8z"/>
<path d="M101.6 98.8l1.6 .4-1.6 .4z"/>
</g>
<path d="M110.7 99.2h10.9" fill="none" stroke="#231f20" stroke-width=".21"/>
<g fill="#231f20">
<path d="M109.2 99.2l1.5-.4v.8z"/>
<path d="M121.6 98.8l1.6 .4-1.6 .4z"/>
</g>
<path d="M130.7 99.2h10.9" fill="none" stroke="#231f20" stroke-width=".21"/>
<g fill="#231f20">
<path d="M129.2 99.2l1.5-.4v.8z"/>
<path d="M141.6 98.8l1.6 .4-1.6 .4z"/>
</g>
<path d="M41.5 33.9h16.5M52 35.9h6M55 29.3v3" fill="none" stroke="#231f20" stroke-width=".21"/>
<path d="M54.6 32.4h.8l-.4 1.5z" fill="#231f20"/>
<path d="M55 37.4v3.7" fill="none" stroke="#231f20" stroke-width=".21"/>
<path d="M55 35.9l.4 1.5h-.8z" fill="#231f20"/>
<path d="M45.7 35.4v56.9" fill="none" stroke="#231f20" stroke-width=".21"/>
<g fill="#231f20">
<path d="M45.7 33.9l.4 1.5h-.8z"/>
<path d="M45.3 92.4h.8l-.4 1.5z"/>
</g>
<path d="M61.1 24.4v5.3M41.5 93.9h16.5M52 92.9h6M55 87.6v3.7M61.2 96.5v5.3" fill="none" stroke="#231f20" stroke-width=".21"/>
<path d="M54.6 91.4h.8l-.4 1.5z" fill="#231f20"/>
<path d="M55 95.4v3.5" fill="none" stroke="#231f20" stroke-width=".21"/>
<path d="M55 93.9l.4 1.5h-.8z" fill="#231f20"/>
<path d="M62.7 99.2h4.9M69.2 96.5v5.3M83.2 96.5v5.3M89.2 96.5v5.3M103.2 96.5v5.3M109.2 96.5v5.3M123.2 96.5v5.3M129.2 96.5v5.3M143.2 96.5v5.3" fill="none" stroke="#231f20" stroke-width=".21"/>
<g fill="#231f20">
<path d="M67.6 98.8l1.6 .4-1.6 .4z"/>
<path d="M61.2 99.2l1.5-.4v.8z"/>
</g>
<path d="M84.7 99.2h2.9" fill="none" stroke="#231f20" stroke-width=".21"/>
<g fill="#231f20">
<path d="M87.6 98.8l1.6 .4-1.6 .4z"/>
<path d="M83.2 99.2l1.5-.4v.8z"/>
</g>
<path d="M104.7 99.2h2.9" fill="none" stroke="#231f20" stroke-width=".21"/>
<g fill="#231f20">
<path d="M107.6 98.8l1.6 .4-1.6 .4z"/>
<path d="M103.2 99.2l1.5-.4v.8z"/>
</g>
<path d="M124.7 99.2h2.9" fill="none" stroke="#231f20" stroke-width=".21"/>
<g fill="#231f20">
<path d="M127.6 98.8l1.6 .4-1.6 .4z"/>
<path d="M123.2 99.2l1.5-.4v.8z"/>
</g>
<path d="M144.7 99.2h4.9" fill="none" stroke="#231f20" stroke-width=".21"/>
<g fill="#231f20">
<path d="M149.6 98.8l1.6 .4-1.6 .4z"/>
<path d="M143.2 99.2l1.5-.4v.8z"/>
</g>
<path d="M151.2 96.5v5.3M97.6 271.6h47.2" fill="none" stroke="#231f20" stroke-width=".21"/>
<text font-size="6.4" fill="#231f20" x="125.7" y="249.6">WARNING SIGN</text>
<g font-size="6" fill="#231f20">
<text x="70.2" y="46.9">BUSY WATERWAY</text>
<text x="70.5" y="86.9">NAVIGATE SAFELY</text>
<text x="173.6" y="273.7">MS1012_1</text>
</g>
<g font-size="5" fill="#231f20">
<text x="103.5" y="25">a</text>
<text x="163.9" y="27.9">r</text>
<text x="162.7" y="39.1">e</text>
<text x="53.7" y="44.7">d</text>
<text x="162.7" y="45.7">f</text>
<text x="41.2" y="65.6">b</text>
<text x="162.7" y="76.6">g</text>
<text x="53.9" y="87">c</text>
<text x="162.7" y="85.7">f</text>
<text x="162.7" y="92.2">e</text>
<text x="63.6" y="105.8">h</text>
<text x="74.4" y="105.8">j</text>
<text x="84.9" y="105.8">k</text>
<text x="94.4" y="105.8">j</text>
<text x="104.9" y="105.8">k</text>
<text x="114.4" y="105.8">j</text>
<text x="124.9" y="105.8">k</text>
<text x="134.4" y="105.8">j</text>
<text x="145.9" y="105.8">h</text>
<text x="112.6" y="255.2">“BUSY WATERWAY (4 symbols)</text>
<text x="125.4" y="260.4">NAVIGATE SAFELY”</text>
</g>
<text font-size="4.2" fill="#231f20" x="174.7" y="285.6">A</text>
<g font-size="3.9" fill="#231f20">
<text x="66.4" y="172.4">a</text>
<text x="76.7" y="172.4">b</text>
<text x="88" y="172.4">c</text>
<text x="97.2" y="172.4">d</text>
<text x="106.3" y="172.4">e</text>
<text x="118.4" y="172.4">f</text>
<text x="130.9" y="172.4">g</text>
<text x="140.6" y="172.4">h</text>
<text x="150" y="172.4">j</text>
<text x="157.1" y="172.4">k</text>
<text x="164" y="172.4">r</text>
<text x="49.2" y="178.6">SIZE A</text>
<text x="64.3" y="178.1">900</text>
<text x="74.6" y="178.1">600</text>
<text x="86.8" y="178.1">10</text>
<text x="96.1" y="178.1">20</text>
<text x="105.2" y="178.1">70</text>
<text x="114" y="178.1">60DN</text>
<text x="128.9" y="178.1">110</text>
<text x="139.5" y="178.1">80</text>
<text x="147.2" y="178.1">140</text>
<text x="155.9" y="178">60</text>
<text x="162.5" y="178">50</text>
<text x="49.1" y="184.2">SIZE B</text>
<text x="63.2" y="183.7">1500</text>
<text x="73.6" y="183.7">1100</text>
<text x="86.8" y="183.7">16</text>
<text x="96.1" y="183.7">32</text>
<text x="104.1" y="183.7">120</text>
<text x="112.9" y="183.7">100DN</text>
<text x="128.7" y="183.7">240</text>
<text x="138.5" y="183.7">120</text>
<text x="147.2" y="183.7">240</text>
<text x="154.9" y="183.6">100</text>
<text x="162.5" y="183.6">75</text>
<text x="19.9" y="200.5">Colour Legend</text>
<text x="73" y="200.9">Notes</text>
<text x="29.3" y="208.7">Retroreflective yellow</text>
<text x="29.3" y="216.8">Black</text>
<text x="97.6" y="271.1">APPROVED AS A MARINE SIGN</text>
</g>
<g font-size="3.5" fill="#231f20">
<text x="71" y="206.2">1. This sign warns waterway users that different types of vessels operate on the</text>
<text x="71" y="214.6">2. The sign may only be erected at locations approved by Maritime Safety</text>
<text x="75.8" y="210.4">busy waterway.</text>
<text x="75.8" y="218.9">Queensland within the Department of Transport and Main Roads. Contact the</text>
<text x="75.8" y="223.1">nearest regional office of Maritime Safety Queensland for the approval</text>
<text x="75.8" y="227.3">process.</text>
<text x="71" y="231.6">3. Maritime Safety Queensland shall decide appropriate sign sizes according to</text>
<text x="75.8" y="235.8">the character of the waterway.</text>
<text x="71" y="240">4. For five (5) symbol sign option refer to MS1012_2.</text>
<text x="31.7" y="270.1">Maritime Safety Queensland</text>
<text x="119" y="274.8">by</text>
<text x="16.7" y="280.7">Designed</text>
<text x="42.7" y="280.7">Checked</text>
<text x="69.7" y="280.7">Scale</text>
<text x="107.4" y="278.6">General Manager</text>
<text x="154.7" y="276.2">24/09/13</text>
<text x="157.4" y="281.2">Date</text>
<text x="17" y="284.8">TV 07/13</text>
<text x="42.7" y="284.8">PK 07/13</text>
<text x="69.7" y="285.2">Not to Scale</text>
<text x="98.9" y="282.1">Maritime Safety Queensland</text>
</g>
<text font-size="3" fill="#231f20" x="179.2" y="279.7">Page 1 of 2</text>
</svg>
